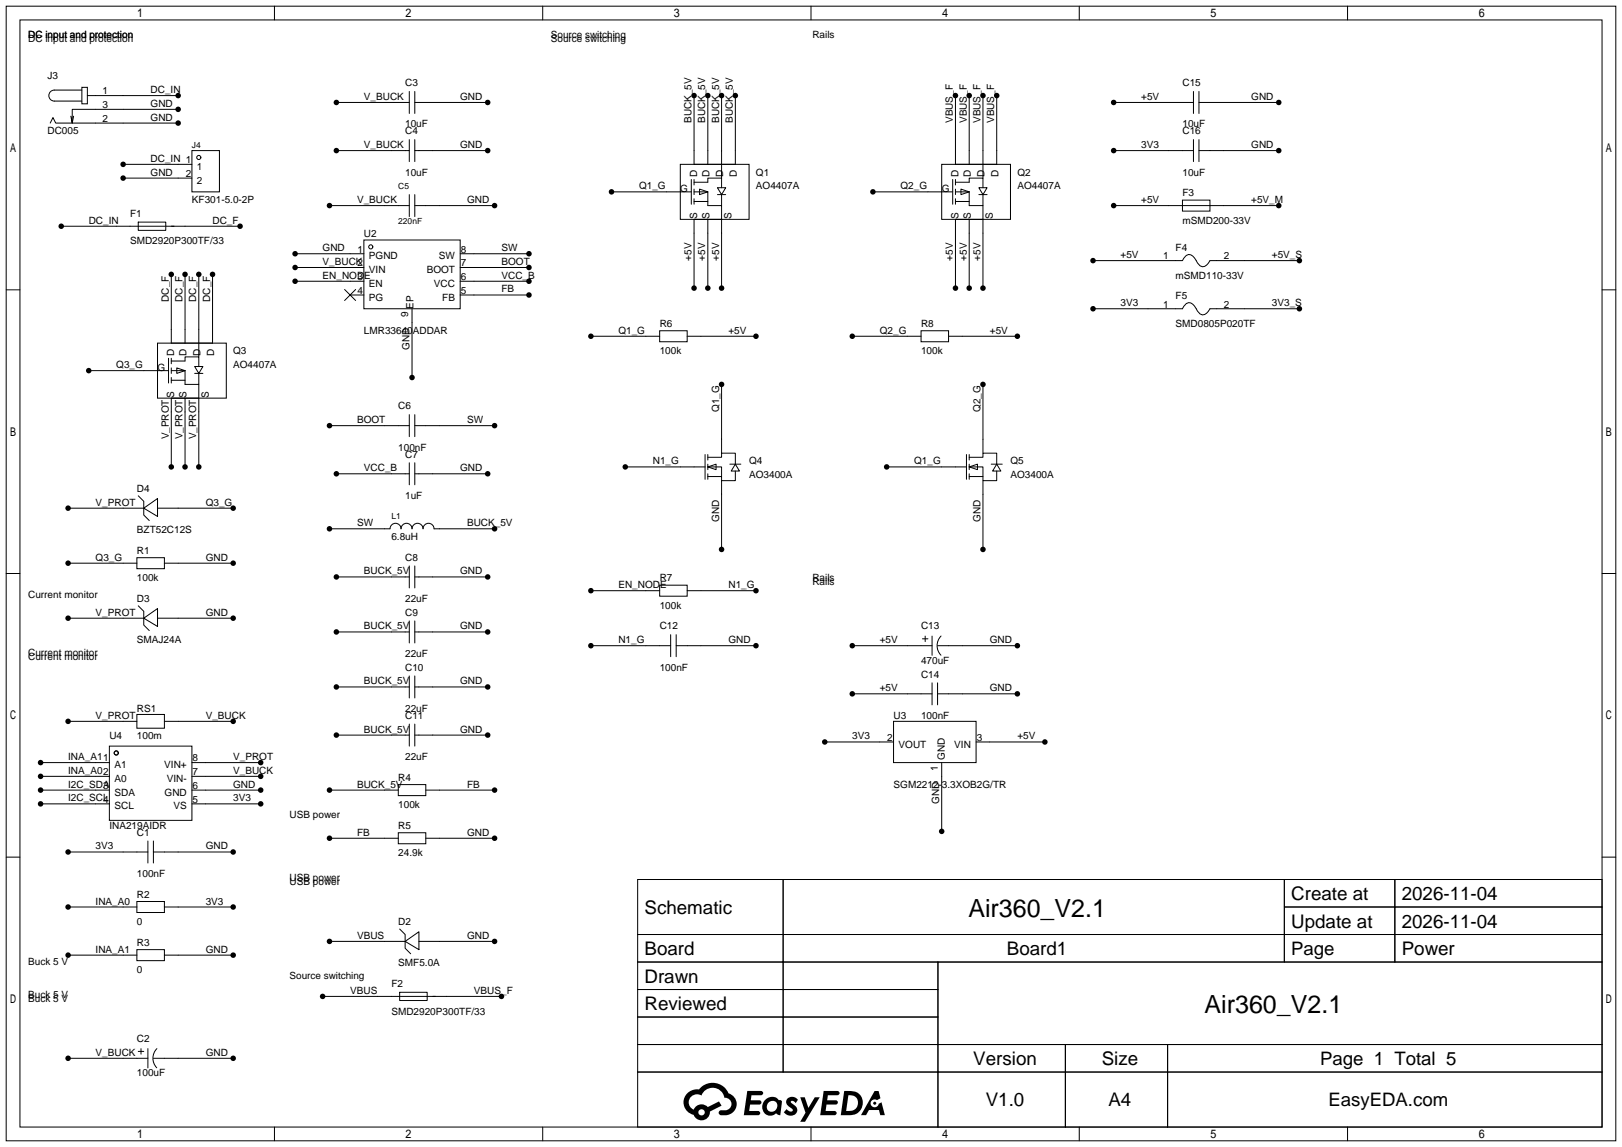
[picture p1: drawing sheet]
<svg xmlns="http://www.w3.org/2000/svg" width="299mm" height="212mm" viewBox="0 0 299 212" stroke-linecap="round" stroke-linejoin="round" font-family="sans-serif">
<g fill="none" stroke="#000" stroke-width=".18">
<path d="M1.1 1.1h297.2v209.6h-297.2zM3.7 3.7h292.1v204.5h-292.1zM15.1 16.1h1v3.1h-1zM15.1 16.6h-5.1a1.02 1.02 0 0 0-1 1.1 1.02 1.02 0 0 0 1 1h5.1M16.1 17.7h16.8M50.7 1.1v2.6M62.1 18.9h13.5M75.6 16.9v4.1M76.6 16.9v4.1M76.6 18.9h13.4M100.2 1.1v2.6M128.1 17.7v12.7h7.7v-12.7"/>
<path d="M130.7 17.7v12.7M133.2 17.7v15.2M149.7 1.1v2.6M176.4 17.7v12.7h7.6v-12.7M178.9 17.7v12.7M181.5 17.7v15.2M199.3 1.1v2.6M205.6 18.9h14.7M220.3 16.9v4.1M221.4 18.9h14.7M221.4 16.9v4.1M248.8 1.1v2.6"/>
<path d="M9.3 22.7l.5-1 .5 1h22.6M13.6 21.5l-.3 1.2M22.7 30.4h12.7M22.7 32.9h12.7M32.9 20.2h-19.6v2.5l-.2-1.2M35.4 27.8h5.1v7.6h-5.1zM60.8 38h14.8M62.1 27.8h13.5M75.6 25.8v4M75.6 35.9v4.1M76.6 25.8v4M76.6 35.9v4.1"/>
<path d="M76.6 27.8h13.4M76.6 38h14.7M112.9 35.4h14.7M125.6 30.4h12.7v10.1h-12.7zM127.6 33.1v4.6M128.1 35.4h2.6v2.6h2.5v-2.1M128.1 33.7h2.6v-.8h2.5v1.8M128.1 33.1v1.1M128.1 34.9v1M128.1 36.7v1M128.1 37.2h2.6M129.2 34.9l1.5 .5-1.5 .5z"/>
<path d="M132.5 34.7h1.5l-.8 1.2zM132.5 35.9h1.5M133.2 38v15.2M161.2 35.4h14.7M173.9 30.4h12.7v10.1h-12.7zM175.9 33.1v4.6M176.4 35.4h2.5v2.6h2.6v-2.1M176.4 33.7h2.5v-.8h2.6v1.8M176.4 37.2h2.5M176.4 33.1v1.1M176.4 34.9v1M176.4 36.7v1"/>
<path d="M177.4 34.9l1.5 .5-1.5 .5zM180.7 34.7h1.5l-.7 1.2zM180.7 35.9h1.5M181.5 38v15.2M205.6 27.8h14.7M205.6 38h30.5M218.3 37h5.1v2h-5.1zM220.3 25.8v4M221.4 27.8h14.7M221.4 25.8v4M1.1 53.5h2.6M11.3 41.8h33"/>
<path d="M25.5 41h5.1v1.5h-5.1zM31.6 50.7v12.7h7.6v-12.7M34.2 50.7v12.7M36.7 50.7v15.2M54.5 46.9h12.7M54.5 49.4h12.7M54.5 51.9h12.7M63.6 53.5l2.1 2M64.6 54.5h2.6M65.7 53.5l-2.1 2M67.2 44.3h17.8v12.7h-17.8zM76.1 57v12.7"/>
<path d="M85 46.9h12.7M85 49.4h12.7M85 51.9h12.7M85 54.5h12.7M130.7 40.5v12.7M133.2 40.5h-5.1v12.7M178.9 40.5v12.7M181.5 40.5h-5.1v12.7M201.8 48.1h16.5l.5-.7a1.26 1.26 0 0 1 2.1 .7l.4 .8a1.26 1.26 0 0 0 2.1-.8h16.5M201.8 57h16.5l.5-.7a1.26 1.26 0 0 1 2.1 .7l.4 .8a1.26 1.26 0 0 0 2.1-.8h16.5M295.8 53.5h2.5M16.4 68.5h14.7"/>
<path d="M29.1 63.4h12.7v10.1h-12.7zM31.1 66.2v4.5M31.6 68.5h2.6v2.5h2.5v-2M31.6 66.7h2.6v-.8h2.5v1.8M31.6 66.2v1M31.6 67.9v1.1M31.6 69.7v1M31.6 70.2h2.6M32.6 67.9l1.6 .6-1.6 .5zM34.2 73.5v12.7M35.9 67.7h1.6l-.8 1.3zM35.9 69h1.6"/>
<path d="M36.7 71v15.2M36.7 73.5h-5.1v12.7M60.8 78.6h14.8M75.6 76.6v4M76.6 76.6v4M76.6 78.6h14.7M109.1 62.1h12.7M121.8 61.1h5.1v2h-5.1zM126.9 62.1h12.7M133.2 71v12.7M157.4 62.1h12.7M170.1 61.1h5v2h-5z"/>
<path d="M175.1 62.1h12.7M181.5 71v12.7M12.6 93.9h13.9M25.5 91.6l1 1v2.5l1.1 1M26.5 93.9l2.6-1.8v3.3zM29.1 93.9h14M60.8 97.7h11.2a1.02 1.02 0 0 1 1-1.1 1.02 1.02 0 0 1 1 1.1 1.02 1.02 0 0 1 1.1-1.1 1.02 1.02 0 0 1 1 1.1 1.02 1.02 0 0 1 1-1.1 1.02 1.02 0 0 1 1 1.1 1.02 1.02 0 0 1 1-1.1 1.02 1.02 0 0 1 1 1.1h11.2M62.1 87.5h13.5M75.6 85.5v4M76.6 85.5v4M76.6 87.5h13.4M115.4 86.2h14.8"/>
<path d="M130.2 83.9v4.6M130.7 86.2l1.5-.5v1zM130.7 84.5h2.5v-.8h2.6v2M130.7 86.2h2.5v2.6h2.6v-1.8M130.7 83.9v1.1M130.7 85.7v1M130.7 87.5v1M130.7 88h2.5M133.2 88.8v12.7M134.7 85.7h2.1M135.8 85.7l.7 1.3h-1.5zM163.7 86.2h14.7"/>
<path d="M178.4 83.9v4.6M178.9 86.2l1.6-.5v1zM178.9 84.5h2.6v-.8h2.5v2M178.9 86.2h2.6v2.6h2.5v-1.8M178.9 88h2.6M178.9 83.9v1.1M178.9 85.7v1M178.9 87.5v1M181.5 88.8v12.7M183 85.7h2M184 85.7l.8 1.3h-1.5zM1.1 105.9h2.6"/>
<path d="M12.6 104h12.7M12.6 114.2h13.9M25.3 103h5.1v2h-5.1zM25.5 111.9l1 1v2.5l1.1 1.1M26.5 114.2l2.6-1.8v3.3zM29.1 114.2h14M30.4 104h12.7M62.1 106.6h13.5M62.1 116.7h13.5M75.6 104.5v4.1M75.6 114.7v4M76.6 104.5v4.1"/>
<path d="M76.6 114.7v4M76.6 106.6h13.4M76.6 116.7h13.4M109.1 109.1h12.7M109.1 119.3h14.7M121.8 108.1h5.1v2h-5.1zM123.8 117.2v4.1M124.8 119.3h14.8M124.8 117.2v4.1M126.9 109.1h12.7M157.4 119.3h14.7M170.3 118h1"/>
<path d="M170.8 117.5v1M172.1 117.5v3.5M173.1 119.3h14.7M173.7 117.5a2.54 2.54 0 0 0 0 3.5M295.8 105.9h2.5M12.6 133.2h12.7M20.2 137.8h15.2v13.7h-15.2zM25.3 132h5.1v2.5h-5.1zM30.4 133.2h12.7M62.1 126.9h13.5M62.1 135.8h13.5M75.6 124.8v4.1"/>
<path d="M75.6 133.7v4.1M76.6 124.8v4.1M76.6 133.7v4.1M76.6 126.9h13.4M76.6 135.8h13.4M152.3 137h12.7M157.4 128.1h14.7M165 133.2h15.2v7.6h-15.2zM172.1 126.1v4.1M173.1 128.1h14.7M173.1 126.1v4.1M180.2 137h12.7"/>
<path d="M1.1 158.3h2.6M7.5 140.8h12.7M7.5 143.4h12.7M7.5 145.9h12.7M7.5 148.5h12.7M12.6 157.4h14.7M27.3 155.3v4.1M28.3 157.4h14.8M28.3 155.3v4.1M35.4 140.8h12.7M35.4 143.4h12.7M35.4 145.9h12.7"/>
<path d="M35.4 148.5h12.7M60.8 145.9h12.7M60.8 154.8h12.7M73.5 144.9h5.1v2h-5.1zM73.5 153.8h5.1v2h-5.1zM78.6 145.9h12.7M78.6 154.8h12.7M173.9 140.8v12.7M295.8 158.3h2.5M12.6 167.5h12.7M12.6 176.4h12.7M25.3 166.5h5.1v2h-5.1z"/>
<path d="M25.3 175.4h5.1v2h-5.1zM30.4 167.5h12.7M30.4 176.4h12.7M60.8 173.9h14M73.8 171.6l1 1v2.5l1 1M74.8 173.9l2.5-1.8v3.3zM77.3 173.9h14M117.7 162.4h178.1v45.8h-178.1zM117.7 172.6h178.1M117.7 177.7h178.1M144.6 162.4v35.6M173.2 177.7v30.5"/>
<path d="M237.1 162.4v15.3M237.1 167.5h58.7M257.5 162.4v15.3M12.6 195.5h14.7M25.5 194.2h1M26 193.7v1M27.3 193.7v3.5M28.3 195.5h14.8M29 193.7a2.54 2.54 0 0 0-.1 3.5M59.6 184h33M73.8 183.3h5.1v1.5h-5.1zM117.7 182.8h55.5"/>
<path d="M117.7 192.9h178.1M117.7 187.8h55.5M117.7 198h178.1M196.7 192.9v15.3M215.6 192.9v15.3M50.7 208.2v2.5M100.2 208.2v2.5M149.7 208.2v2.5M199.3 208.2v2.5M248.8 208.2v2.5"/>
<circle cx="36.7" cy="29.1" r=".38"/>
<circle cx="68.5" cy="45.6" r=".38"/>
<circle cx="21.5" cy="139.1" r=".38"/>
</g>
<g fill="#000">
<path d="M138 201.5h1.6a1.31 1.31 0 0 1 1.2 .2 .4 .4 0 0 1-.3 .6h-1.8l-.1 .9h1.6a.4 .4 0 0 1 .4 .4 .4 .4 0 0 1-.4 .4h-1.7l-.2 1.2h.8a1.23 1.23 0 0 1 1.2 .2 .39 .39 0 0 1-.3 .6h-2.7zM145.5 202.8a1.3 1.3 0 0 1 1.8 .3l-.4 .6a.54 .54 0 0 0-.9-.2l.1 .2a1.58 1.58 0 0 1 1.1 1.6 1.43 1.43 0 0 1-2.5 .1l.5-.6a.64 .64 0 0 0 .5 .5 .64 .64 0 0 0 .7-.3l-.2-.2a1.6 1.6 0 0 1-1-1.6zM147.7 202.7h.9l.7 1.9 1.1-1.9h.9l-2.7 4.5h-.9l1-1.7zM152.1 201.5h1.6a1.32 1.32 0 0 1 1.3 .2 .39 .39 0 0 1-.4 .6h-1.7l-.2 .9h1.7a.4 .4 0 0 1 .3 .4 .4 .4 0 0 1-.4 .4h-1.7l-.2 1.2h.8a1.23 1.23 0 0 1 1.2 .2 .39 .39 0 0 1-.3 .6h-2.7zM161.5 201.5h.7l.4 1.3-.7 .4a.75 .75 0 0 0-1.1 .3 .75 .75 0 0 0 .5 1 .75 .75 0 0 0 .9-.6l.6-.3 .6 2.4h-.9l-.2-1h-1.9l-.5 1h-.9z"/>
<path d="M126.9 201.9a2.37 2.37 0 0 0 1.2 4 1.54 1.54 0 0 0 1.7 1 1.54 1.54 0 0 0 1.3-1.6l2.1-1.1-.5-.8-2 1.1a1.57 1.57 0 0 0-2.6 .4 1.5 1.5 0 0 1-.8-2.1 1.5 1.5 0 0 1 2.2-.5 2.23 2.23 0 0 1 2.3-1.4 2.23 2.23 0 0 1 2 1.8 1.16 1.16 0 0 1 1.2 1.1 1.16 1.16 0 0 1-1 1.3h-.7a.47 .47 0 0 0-.6 .3 .47 .47 0 0 0 .4 .6 2.23 2.23 0 0 0 2.3-.7 2.23 2.23 0 0 0 .4-2.3 2.16 2.16 0 0 0-1.3-1.1 3.2 3.2 0 0 0-5.4-.7l-1.2 .1zM129 205.4a.58 .58 0 0 1 1.1 0 .58 .58 0 0 1-1.1 0z"/>
<path d="M141.3 203.1a1.62 1.62 0 0 0-.4 2.1 1.62 1.62 0 0 0 2 .7l.4-.3 .3 .3 .5 .1 .3-2.5-.2-.3h-.4a1.58 1.58 0 0 0-2.5-.1zM141.9 203.6a.99 .99 0 0 1 1.6 .3 .99 .99 0 0 1-.9 1.4 .94 .94 0 0 1-1-.5 .94 .94 0 0 1 .3-1.2z"/>
<path d="M155.9 201.5l-.7 4.5h1.5a2.27 2.27 0 0 0 2.6-2.3 2.27 2.27 0 0 0-2.7-2.2zM156.6 202.3a1.5 1.5 0 0 1 1.8 1.5 1.5 1.5 0 0 1-1.9 1.4h-.3z"/>
<circle cx="32.9" cy="17.7" r=".51"/>
<circle cx="62.1" cy="18.9" r=".51"/>
<circle cx="90" cy="18.9" r=".51"/>
<circle cx="128.1" cy="17.7" r=".51"/>
<circle cx="130.7" cy="17.7" r=".51"/>
<circle cx="133.2" cy="17.7" r=".51"/>
<circle cx="135.8" cy="17.7" r=".51"/>
<circle cx="176.4" cy="17.7" r=".51"/>
<circle cx="178.9" cy="17.7" r=".51"/>
<circle cx="181.5" cy="17.7" r=".51"/>
<circle cx="184" cy="17.7" r=".51"/>
<circle cx="205.6" cy="18.9" r=".51"/>
<circle cx="236.1" cy="18.9" r=".51"/>
<circle cx="22.7" cy="32.9" r=".51"/>
<circle cx="22.7" cy="30.4" r=".51"/>
<circle cx="32.9" cy="22.7" r=".51"/>
<circle cx="32.9" cy="20.2" r=".51"/>
<circle cx="60.8" cy="38" r=".51"/>
<circle cx="62.1" cy="27.8" r=".51"/>
<circle cx="90" cy="27.8" r=".51"/>
<circle cx="91.3" cy="38" r=".51"/>
<circle cx="112.9" cy="35.4" r=".51"/>
<circle cx="161.2" cy="35.4" r=".51"/>
<circle cx="205.6" cy="38" r=".51"/>
<circle cx="205.6" cy="27.8" r=".51"/>
<circle cx="236.1" cy="38" r=".51"/>
<circle cx="236.1" cy="27.8" r=".51"/>
<circle cx="11.3" cy="41.8" r=".51"/>
<circle cx="31.6" cy="50.7" r=".51"/>
<circle cx="34.2" cy="50.7" r=".51"/>
<circle cx="36.7" cy="50.7" r=".51"/>
<circle cx="39.2" cy="50.7" r=".51"/>
<circle cx="44.3" cy="41.8" r=".51"/>
<circle cx="54.5" cy="51.9" r=".51"/>
<circle cx="54.5" cy="49.4" r=".51"/>
<circle cx="54.5" cy="46.9" r=".51"/>
<circle cx="97.7" cy="54.5" r=".51"/>
<circle cx="97.7" cy="51.9" r=".51"/>
<circle cx="97.7" cy="49.4" r=".51"/>
<circle cx="97.7" cy="46.9" r=".51"/>
<circle cx="128.1" cy="53.2" r=".51"/>
<circle cx="130.7" cy="53.2" r=".51"/>
<circle cx="133.2" cy="53.2" r=".51"/>
<circle cx="176.4" cy="53.2" r=".51"/>
<circle cx="178.9" cy="53.2" r=".51"/>
<circle cx="181.5" cy="53.2" r=".51"/>
<circle cx="201.8" cy="48.1" r=".51"/>
<circle cx="201.8" cy="57" r=".51"/>
<circle cx="239.9" cy="48.1" r=".51"/>
<circle cx="239.9" cy="57" r=".51"/>
<circle cx="16.4" cy="68.5" r=".51"/>
<circle cx="60.8" cy="78.6" r=".51"/>
<circle cx="76.1" cy="69.7" r=".51"/>
<circle cx="91.3" cy="78.6" r=".51"/>
<circle cx="109.1" cy="62.1" r=".51"/>
<circle cx="133.2" cy="71" r=".51"/>
<circle cx="139.6" cy="62.1" r=".51"/>
<circle cx="157.4" cy="62.1" r=".51"/>
<circle cx="181.5" cy="71" r=".51"/>
<circle cx="187.8" cy="62.1" r=".51"/>
<circle cx="12.6" cy="93.9" r=".51"/>
<circle cx="31.6" cy="86.2" r=".51"/>
<circle cx="34.2" cy="86.2" r=".51"/>
<circle cx="36.7" cy="86.2" r=".51"/>
<circle cx="43.1" cy="93.9" r=".51"/>
<circle cx="60.8" cy="97.7" r=".51"/>
<circle cx="62.1" cy="87.5" r=".51"/>
<circle cx="90" cy="87.5" r=".51"/>
<circle cx="91.3" cy="97.7" r=".51"/>
<circle cx="115.4" cy="86.2" r=".51"/>
<circle cx="163.7" cy="86.2" r=".51"/>
<circle cx="12.6" cy="114.2" r=".51"/>
<circle cx="12.6" cy="104" r=".51"/>
<circle cx="43.1" cy="114.2" r=".51"/>
<circle cx="43.1" cy="104" r=".51"/>
<circle cx="62.1" cy="106.6" r=".51"/>
<circle cx="62.1" cy="116.7" r=".51"/>
<circle cx="90" cy="106.6" r=".51"/>
<circle cx="90" cy="116.7" r=".51"/>
<circle cx="109.1" cy="109.1" r=".51"/>
<circle cx="109.1" cy="119.3" r=".51"/>
<circle cx="133.2" cy="101.5" r=".51"/>
<circle cx="139.6" cy="109.1" r=".51"/>
<circle cx="139.6" cy="119.3" r=".51"/>
<circle cx="157.4" cy="119.3" r=".51"/>
<circle cx="181.5" cy="101.5" r=".51"/>
<circle cx="187.8" cy="119.3" r=".51"/>
<circle cx="12.6" cy="133.2" r=".51"/>
<circle cx="43.1" cy="133.2" r=".51"/>
<circle cx="62.1" cy="135.8" r=".51"/>
<circle cx="62.1" cy="126.9" r=".51"/>
<circle cx="90" cy="135.8" r=".51"/>
<circle cx="90" cy="126.9" r=".51"/>
<circle cx="152.3" cy="137" r=".51"/>
<circle cx="157.4" cy="128.1" r=".51"/>
<circle cx="187.8" cy="128.1" r=".51"/>
<circle cx="192.9" cy="137" r=".51"/>
<circle cx="7.5" cy="145.9" r=".51"/>
<circle cx="7.5" cy="148.5" r=".51"/>
<circle cx="7.5" cy="143.4" r=".51"/>
<circle cx="7.5" cy="140.8" r=".51"/>
<circle cx="12.6" cy="157.4" r=".51"/>
<circle cx="43.1" cy="157.4" r=".51"/>
<circle cx="48.1" cy="145.9" r=".51"/>
<circle cx="48.1" cy="148.5" r=".51"/>
<circle cx="48.1" cy="140.8" r=".51"/>
<circle cx="48.1" cy="143.4" r=".51"/>
<circle cx="60.8" cy="145.9" r=".51"/>
<circle cx="60.8" cy="154.8" r=".51"/>
<circle cx="91.3" cy="145.9" r=".51"/>
<circle cx="91.3" cy="154.8" r=".51"/>
<circle cx="173.9" cy="153.5" r=".51"/>
<circle cx="12.6" cy="167.5" r=".51"/>
<circle cx="12.6" cy="176.4" r=".51"/>
<circle cx="43.1" cy="167.5" r=".51"/>
<circle cx="43.1" cy="176.4" r=".51"/>
<circle cx="60.8" cy="173.9" r=".51"/>
<circle cx="91.3" cy="173.9" r=".51"/>
<circle cx="12.6" cy="195.5" r=".51"/>
<circle cx="43.1" cy="195.5" r=".51"/>
<circle cx="59.6" cy="184" r=".51"/>
<circle cx="92.6" cy="184" r=".51"/>
<circle cx="161.5" cy="203.8" r=".28"/>
</g>
<g font-size="4.6">
<text x="178.8" y="169.4">Air360_V2.1</text>
<text x="222.4" y="187.1">Air360_V2.1</text>
</g>
<g font-size="3.5">
<text x="238.4" y="166.2">Create at</text>
<text x="258.8" y="166.2">2026-11-04</text>
<text x="119" y="168.8">Schematic</text>
<text x="238.4" y="171.3">Update at</text>
<text x="258.8" y="171.3">2026-11-04</text>
<text x="119" y="176.4">Board</text>
<text x="185.9" y="176.4">Board1</text>
<text x="258.8" y="176.4">Power</text>
<text x="119" y="181.5">Drawn</text>
<text x="119" y="186.6">Reviewed</text>
<text x="179.7" y="196.7">Version</text>
<text x="203.4" y="196.7">Size</text>
<text x="182" y="204.3">V1.0</text>
<text x="204.7" y="204.3">A4</text>
</g>
<g font-size="3.4">
<text x="238.4" y="176.4">Page</text>
<text x="243.7" y="196.7">Page 1 Total 5</text>
<text x="245.3" y="204.3">EasyEDA.com</text>
</g>
<g font-size="1.8">
<text x="5.2" y="7">DC input and protection</text>
<text x="5.2" y="7.8">DC input and protection</text>
<text x="101.7" y="7">Source switching</text>
<text x="101.7" y="7.8">Source switching</text>
<text x="150" y="7">Rails</text>
<text x="8.8" y="14.7">J3</text>
<text x="18.9" y="17.4">1</text>
<text x="27.8" y="17.2">DC_IN</text>
<text x="74.8" y="15.9">C3</text>
<text x="218.3" y="15.9">C15</text>
<text x="18.9" y="22.5">2</text>
<text x="18.9" y="20">3</text>
<text x="27.8" y="22.3">GND</text>
<text x="27.8" y="19.7">GND</text>
<text x="67.2" y="18.5">V_BUCK</text>
<text x="74.8" y="23.5">10uF</text>
<text x="85" y="18.5">GND</text>
<text x="127.7" y="22.7" transform="rotate(-90 127.7 22.7)">BUCK_5V</text>
<text x="130.2" y="22.7" transform="rotate(-90 130.2 22.7)">BUCK_5V</text>
<text x="132.8" y="22.7" transform="rotate(-90 132.8 22.7)">BUCK_5V</text>
<text x="135.3" y="22.7" transform="rotate(-90 135.3 22.7)">BUCK_5V</text>
<text x="175.9" y="22.7" transform="rotate(-90 175.9 22.7)">VBUS_F</text>
<text x="178.5" y="22.7" transform="rotate(-90 178.5 22.7)">VBUS_F</text>
<text x="181" y="22.7" transform="rotate(-90 181 22.7)">VBUS_F</text>
<text x="183.6" y="22.7" transform="rotate(-90 183.6 22.7)">VBUS_F</text>
<text x="210.7" y="18.5">+5V</text>
<text x="218.3" y="23.5">10uF</text>
<text x="231" y="18.5">GND</text>
<text x="8.8" y="24.8">DC005</text>
<text x="27.8" y="29.9">DC_IN 1</text>
<text x="67.2" y="27.4">V_BUCK</text>
<text x="74.8" y="24.8">C4</text>
<text x="85" y="27.4">GND</text>
<text x="210.7" y="27.4">3V3</text>
<text x="218.3" y="24.8">C16</text>
<text x="231" y="27.4">GND</text>
<text x="27.8" y="32.4">GND</text>
<text x="34.3" y="32.7">2</text>
<text x="36.4" y="31.4">1</text>
<text x="36.4" y="33.9">2</text>
<text x="74.8" y="32.4">10uF</text>
<text x="118" y="35">Q1_G</text>
<text x="125.6" y="35.5">G</text>
<text x="128.7" y="32.7" transform="rotate(-90 128.7 32.7)">D</text>
<text x="131" y="32.7" transform="rotate(-90 131 32.7)">D</text>
<text x="133.5" y="32.7" transform="rotate(-90 133.5 32.7)">D</text>
<text x="136.1" y="32.7" transform="rotate(-90 136.1 32.7)">D</text>
<text x="139.6" y="32.4">Q1</text>
<text x="139.6" y="35">AO4407A</text>
<text x="166.2" y="35">Q2_G</text>
<text x="173.9" y="35.5">G</text>
<text x="177" y="32.7" transform="rotate(-90 177 32.7)">D</text>
<text x="179.2" y="32.7" transform="rotate(-90 179.2 32.7)">D</text>
<text x="181.8" y="32.7" transform="rotate(-90 181.8 32.7)">D</text>
<text x="184.3" y="32.7" transform="rotate(-90 184.3 32.7)">D</text>
<text x="187.8" y="32.4">Q2</text>
<text x="187.8" y="35">AO4407A</text>
<text x="218.3" y="32.4">10uF</text>
<text x="16.4" y="41.3">DC_IN</text>
<text x="24" y="40.1">F1</text>
<text x="35.4" y="37.5">KF301-5.0-2P</text>
<text x="39.2" y="41.3">DC_F</text>
<text x="65.9" y="37.5">V_BUCK</text>
<text x="86.2" y="37.5">GND</text>
<text x="128.7" y="40.5" transform="rotate(-90 128.7 40.5)">S</text>
<text x="131" y="40.5" transform="rotate(-90 131 40.5)">S</text>
<text x="135" y="40.5" transform="rotate(-90 135 40.5)">S</text>
<text x="177" y="40.5" transform="rotate(-90 177 40.5)">S</text>
<text x="179.2" y="40.5" transform="rotate(-90 179.2 40.5)">S</text>
<text x="183.3" y="40.5" transform="rotate(-90 183.3 40.5)">S</text>
<text x="210.7" y="37.5">+5V</text>
<text x="218.3" y="36.2">F3</text>
<text x="218.3" y="41.3">mSMD200-33V</text>
<text x="231" y="37.5">+5V_M</text>
<text x="24" y="45.1">SMD2920P300TF/33</text>
<text x="59.6" y="46.4">GND</text>
<text x="66" y="46.6">1</text>
<text x="67.2" y="43.9">U2</text>
<text x="68.1" y="47.9">PGND</text>
<text x="81" y="47.9">SW</text>
<text x="85.1" y="46.6">8</text>
<text x="92.6" y="46.4">SW</text>
<text x="206.9" y="47.7">+5V</text>
<text x="214.7" y="47.9">1</text>
<text x="217" y="46.4">F4</text>
<text x="225.9" y="47.9">2</text>
<text x="234.8" y="47.7">+5V_S</text>
<text x="59.6" y="48.9">V_BUCK</text>
<text x="59.6" y="51.5">EN_NODE</text>
<text x="66" y="49.2">2</text>
<text x="66" y="51.7">3</text>
<text x="68.1" y="50.4">VIN</text>
<text x="68.1" y="53">EN</text>
<text x="78.8" y="50.4">BOOT</text>
<text x="80.1" y="53">VCC</text>
<text x="85.1" y="51.7">6</text>
<text x="85.1" y="49.2">7</text>
<text x="92.6" y="51.5">VCC_B</text>
<text x="92.6" y="48.9">BOOT</text>
<text x="127.7" y="48.1" transform="rotate(-90 127.7 48.1)">+5V</text>
<text x="130.2" y="48.1" transform="rotate(-90 130.2 48.1)">+5V</text>
<text x="132.8" y="48.1" transform="rotate(-90 132.8 48.1)">+5V</text>
<text x="175.9" y="48.1" transform="rotate(-90 175.9 48.1)">+5V</text>
<text x="178.5" y="48.1" transform="rotate(-90 178.5 48.1)">+5V</text>
<text x="181" y="48.1" transform="rotate(-90 181 48.1)">+5V</text>
<text x="217" y="51.5">mSMD110-33V</text>
<text x="31.2" y="55.8" transform="rotate(-90 31.2 55.8)">DC_F</text>
<text x="33.7" y="55.8" transform="rotate(-90 33.7 55.8)">DC_F</text>
<text x="36.2" y="55.8" transform="rotate(-90 36.2 55.8)">DC_F</text>
<text x="38.8" y="55.8" transform="rotate(-90 38.8 55.8)">DC_F</text>
<text x="66" y="54.3">4</text>
<text x="68.1" y="55.5">PG</text>
<text x="75.4" y="58.5" transform="rotate(-90 75.4 58.5)">9</text>
<text x="76.4" y="57" transform="rotate(-90 76.4 57)">EP</text>
<text x="81.7" y="55.5">FB</text>
<text x="85.1" y="54.3">5</text>
<text x="92.6" y="54">FB</text>
<text x="206.9" y="56.6">3V3</text>
<text x="214.7" y="56.8">1</text>
<text x="217" y="55.3">F5</text>
<text x="225.9" y="56.8">2</text>
<text x="234.8" y="56.6">3V3_S</text>
<text x="32.2" y="65.7" transform="rotate(-90 32.2 65.7)">D</text>
<text x="34.5" y="65.7" transform="rotate(-90 34.5 65.7)">D</text>
<text x="37" y="65.7" transform="rotate(-90 37 65.7)">D</text>
<text x="39.5" y="65.7" transform="rotate(-90 39.5 65.7)">D</text>
<text x="43.1" y="65.5">Q3</text>
<text x="67.2" y="61.6">LMR33640ADDAR</text>
<text x="75.6" y="64.6" transform="rotate(-90 75.6 64.6)">GND</text>
<text x="114.2" y="61.6">Q1_G</text>
<text x="121.8" y="60.4">R6</text>
<text x="121.8" y="65.5">100k</text>
<text x="134.5" y="61.6">+5V</text>
<text x="162.4" y="61.6">Q2_G</text>
<text x="170.1" y="60.4">R8</text>
<text x="170.1" y="65.5">100k</text>
<text x="182.8" y="61.6">+5V</text>
<text x="217" y="60.4">SMD0805P020TF</text>
<text x="21.5" y="68">Q3_G</text>
<text x="29.1" y="68.5">G</text>
<text x="43.1" y="68">AO4407A</text>
<text x="32.2" y="73.5" transform="rotate(-90 32.2 73.5)">S</text>
<text x="34.5" y="73.5" transform="rotate(-90 34.5 73.5)">S</text>
<text x="38.5" y="73.5" transform="rotate(-90 38.5 73.5)">S</text>
<text x="73.5" y="75.6">C6</text>
<text x="132.8" y="76.1" transform="rotate(-90 132.8 76.1)">Q1_G</text>
<text x="181" y="76.1" transform="rotate(-90 181 76.1)">Q2_G</text>
<text x="31.2" y="81.2" transform="rotate(-90 31.2 81.2)">V_PROT</text>
<text x="33.7" y="81.2" transform="rotate(-90 33.7 81.2)">V_PROT</text>
<text x="36.2" y="81.2" transform="rotate(-90 36.2 81.2)">V_PROT</text>
<text x="65.9" y="78.2">BOOT</text>
<text x="73.5" y="83.2">100nF</text>
<text x="86.2" y="78.2">SW</text>
<text x="67.2" y="87">VCC_B</text>
<text x="74.8" y="84.5">C7</text>
<text x="85" y="87">GND</text>
<text x="120.5" y="85.8">N1_G</text>
<text x="138.3" y="85.8">Q4</text>
<text x="138.3" y="88.3">AO3400A</text>
<text x="168.8" y="85.8">Q1_G</text>
<text x="186.6" y="85.8">Q5</text>
<text x="186.6" y="88.3">AO3400A</text>
<text x="17.7" y="93.4">V_PROT</text>
<text x="25.3" y="90.9">D4</text>
<text x="38" y="93.4">Q3_G</text>
<text x="74.8" y="92.1">1uF</text>
<text x="25.3" y="98.5">BZT52C12S</text>
<text x="65.9" y="97.2">SW</text>
<text x="72.3" y="99.7">6.8uH</text>
<text x="86.2" y="97.2">BUCK_5V</text>
<text x="132.8" y="96.4" transform="rotate(-90 132.8 96.4)">GND</text>
<text x="181" y="96.4" transform="rotate(-90 181 96.4)">GND</text>
<text x="17.7" y="103.6">Q3_G</text>
<text x="25.3" y="102.3">R1</text>
<text x="25.3" y="107.4">100k</text>
<text x="38" y="103.6">GND</text>
<text x="67.2" y="106.1">BUCK_5V</text>
<text x="74.8" y="103.6">C8</text>
<text x="85" y="106.1">GND</text>
<text x="121.8" y="107.4">R7</text>
<text x="150" y="107.4">Rails</text>
<text x="5.2" y="110.4">Current monitor</text>
<text x="17.7" y="113.7">V_PROT</text>
<text x="25.3" y="111.2">D3</text>
<text x="38" y="113.7">GND</text>
<text x="74.8" y="111.2">22uF</text>
<text x="74.8" y="113.7">C9</text>
<text x="114.2" y="108.6">EN_NODE</text>
<text x="121.8" y="112.4">100k</text>
<text x="134.5" y="108.6">N1_G</text>
<text x="150" y="108.1">Rails</text>
<text x="25.3" y="118.8">SMAJ24A</text>
<text x="67.2" y="116.3">BUCK_5V</text>
<text x="85" y="116.3">GND</text>
<text x="114.2" y="118.8">N1_G</text>
<text x="121.8" y="116.3">C12</text>
<text x="134.5" y="118.8">GND</text>
<text x="162.4" y="118.8">+5V</text>
<text x="170.1" y="116.3">C13</text>
<text x="182.8" y="118.8">GND</text>
<text x="5.2" y="121.1">Current monitor</text>
<text x="5.2" y="121.8">Current monitor</text>
<text x="74.8" y="121.3">22uF</text>
<text x="74.8" y="123.9">C10</text>
<text x="121.8" y="123.9">100nF</text>
<text x="170.1" y="122.6">470uF</text>
<text x="170.1" y="125.1">C14</text>
<text x="25.3" y="131.5">RS1</text>
<text x="67.2" y="126.4">BUCK_5V</text>
<text x="74.8" y="131.5">22uF</text>
<text x="85" y="126.4">GND</text>
<text x="162.4" y="127.7">+5V</text>
<text x="182.8" y="127.7">GND</text>
<text x="17.7" y="132.8">V_PROT</text>
<text x="20.2" y="136.6">U4</text>
<text x="25.3" y="136.6">100m</text>
<text x="38" y="132.8">V_BUCK</text>
<text x="67.2" y="135.3">BUCK_5V</text>
<text x="74.8" y="132.8">C11</text>
<text x="85" y="135.3">GND</text>
<text x="157.4" y="136.6">3V3</text>
<text x="163.8" y="136.8">2</text>
<text x="165" y="132.8">U3</text>
<text x="170.1" y="132.8">100nF</text>
<text x="180.3" y="136.8">3</text>
<text x="187.8" y="136.6">+5V</text>
<text x="12.6" y="140.4">INA_A11</text>
<text x="12.6" y="142.9">INA_A02</text>
<text x="21.1" y="141.9">A1</text>
<text x="30.3" y="141.9">VIN+</text>
<text x="35.6" y="143.2">7</text>
<text x="35.6" y="140.6">8</text>
<text x="43.1" y="142.9">V_BUCK</text>
<text x="43.1" y="140.4">V_PROT</text>
<text x="74.8" y="140.4">22uF</text>
<text x="165.9" y="138.1">VOUT</text>
<text x="173.1" y="142.5" transform="rotate(-90 173.1 142.5)">1</text>
<text x="174.4" y="140.4" transform="rotate(-90 174.4 140.4)">GND</text>
<text x="176.2" y="138.1">VIN</text>
<text x="12.6" y="145.5">I2C_SDA</text>
<text x="12.6" y="148">I2C_SCL</text>
<text x="19" y="145.7">3</text>
<text x="19" y="148.2">4</text>
<text x="21.1" y="144.4">A0</text>
<text x="21.1" y="147">SDA</text>
<text x="21.1" y="149.5">SCL</text>
<text x="30.4" y="147">GND</text>
<text x="30.8" y="144.4">VIN-</text>
<text x="32" y="149.5">VS</text>
<text x="35.6" y="148.2">5</text>
<text x="35.6" y="145.7">6</text>
<text x="43.1" y="148">3V3</text>
<text x="43.1" y="145.5">GND</text>
<text x="65.9" y="145.5">BUCK_5V</text>
<text x="73.5" y="144.2">R4</text>
<text x="73.5" y="149.3">100k</text>
<text x="86.2" y="145.5">FB</text>
<text x="165" y="145.5">SGM2212-3.3XOB2G/TR</text>
<text x="173.4" y="148.5" transform="rotate(-90 173.4 148.5)">GND</text>
<text x="20.2" y="153.1">INA219AIDR</text>
<text x="25.3" y="154.4">C1</text>
<text x="53.5" y="151">USB power</text>
<text x="65.9" y="154.4">FB</text>
<text x="73.5" y="153.1">R5</text>
<text x="86.2" y="154.4">GND</text>
<text x="17.7" y="156.9">3V3</text>
<text x="25.3" y="162">100nF</text>
<text x="38" y="156.9">GND</text>
<text x="73.5" y="158.2">24.9k</text>
<text x="17.7" y="167.1">INA_A0</text>
<text x="25.3" y="165.8">R2</text>
<text x="38" y="167.1">3V3</text>
<text x="53.5" y="162.7">USB power</text>
<text x="53.5" y="163.5">USB power</text>
<text x="25.3" y="170.9">0</text>
<text x="65.9" y="173.4">VBUS</text>
<text x="73.5" y="170.9">D2</text>
<text x="86.2" y="173.4">GND</text>
<text x="5.2" y="178.2">Buck 5 V</text>
<text x="17.7" y="175.9">INA_A1</text>
<text x="25.3" y="174.7">R3</text>
<text x="25.3" y="179.8">0</text>
<text x="38" y="175.9">GND</text>
<text x="73.5" y="178.5">SMF5.0A</text>
<text x="5.2" y="184.3">Buck 5 V</text>
<text x="5.2" y="185.1">Buck 5 V</text>
<text x="53.5" y="180.7">Source switching</text>
<text x="64.6" y="183.6">VBUS</text>
<text x="72.3" y="182.3">F2</text>
<text x="87.5" y="183.6">VBUS_F</text>
<text x="72.3" y="187.4">SMD2920P300TF/33</text>
<text x="17.7" y="195">V_BUCK</text>
<text x="25.3" y="192.5">C2</text>
<text x="38" y="195">GND</text>
<text x="25.3" y="198.8">100uF</text>
</g>
<g font-size="1.6">
<text x="35.4" y="27.4">J4</text>
<text x="73.5" y="35">C5</text>
<text x="73.5" y="41.3">220nF</text>
<text x="72.3" y="95.9">L1</text>
</g>
</svg>
